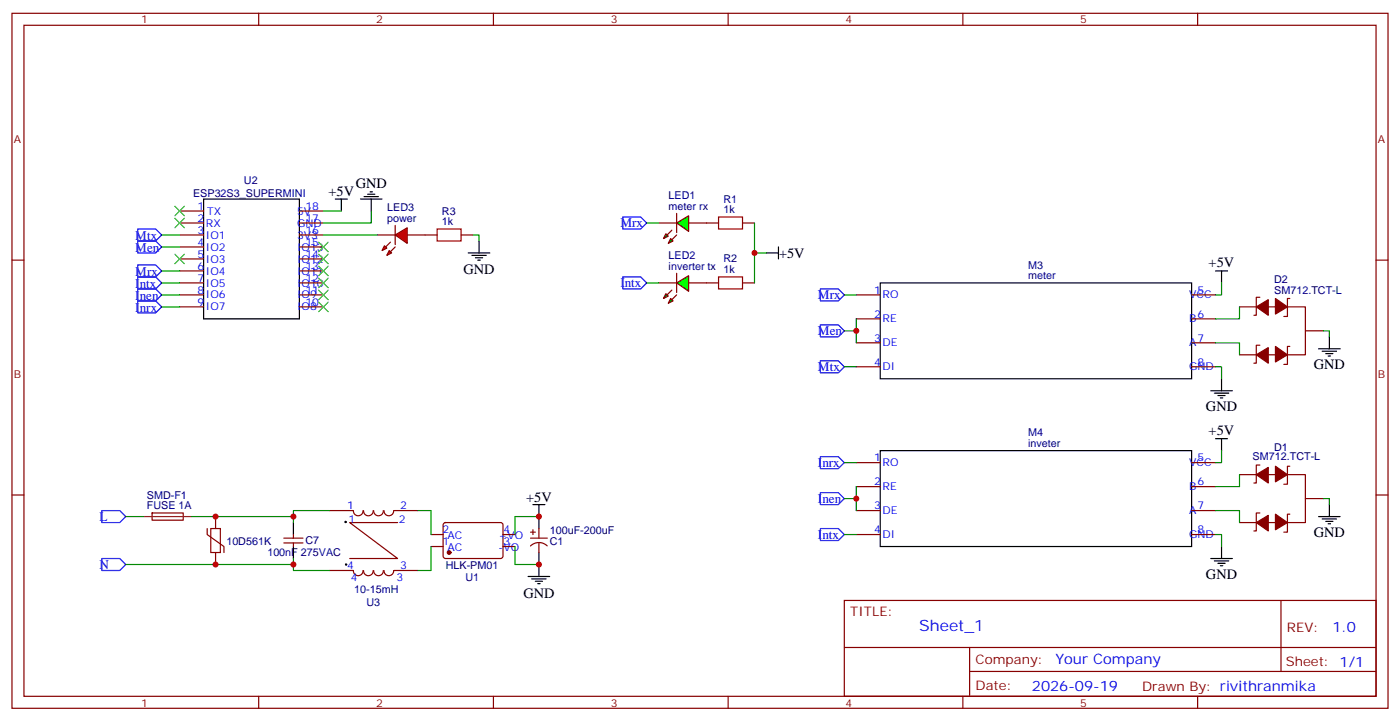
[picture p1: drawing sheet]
<svg xmlns="http://www.w3.org/2000/svg" width="412mm" height="212mm" viewBox="0 0 412 212" stroke-linecap="round" stroke-linejoin="round" font-family="sans-serif">
<g fill="none" stroke="#870000" stroke-width=".35">
<path d="M3.5 3.9h405.4v204.6h-405.4zM7.1 7.4h398.2v197.6h-398.2zM76.2 3.9v3.5M145.3 3.9v3.5M214.5 3.9v3.5M283.6 3.9v3.5M352.8 3.9v3.5M3.5 76.6h3.6M52.9 62.1h7.1M52.9 65.7h7.1M52.9 69.2h7.1M52.9 72.7h7.1"/>
<path d="M52.9 76.2h7.1M52.9 79.8h7.1M88.2 62.1h7M88.2 65.7h7M88.2 69.2h7M88.2 72.7h7M88.2 76.2h7M88.2 79.8h7M194 65.7h5.3M202.8 65.7h5.3M405.3 76.6h3.6M52.9 83.3h7.1"/>
<path d="M52.9 86.8h7.1M52.9 90.3h7.1M88.2 83.3h7M88.2 86.8h7M88.2 90.3h7M3.5 145.7h3.6M405.3 145.7h3.6M248.7 176.8h156.6v28.2h-156.6zM377.3 176.8v20.9M248.7 190.6h156.5M285.6 197.7h119.6M285.6 190.6v14.1"/>
<path d="M76.2 205v3.5M145.3 205v3.5M214.5 205v3.5M283.6 205v3.5M352.8 205v3.5"/>
</g>
<path d="M60 58.6h28.2v35.3h-28.2z" fill="none" stroke="#000" stroke-width=".35"/>
<g fill="#0f0" stroke="#870000" stroke-width=".35">
<path d="M196.1 68.8l.7 .7-1.4 .7z"/>
<path d="M197.6 70.2l.7 .7-1.5 .7z"/>
</g>
<g fill="#870000" stroke="#870000" stroke-width=".35">
<path d="M197.9 67.8l-1.4 1.4z"/>
<path d="M199.3 69.2l-1.4 1.4z"/>
</g>
<path d="M199.3 62.8v5.7z" fill="#f00" stroke="#870000" stroke-width=".35"/>
<path d="M199.3 65.7l3.5-2.2v4.6z" fill="#0f0" stroke="#870000" stroke-width=".35"/>
<path d="M194 83.3h5.3M202.8 83.3h5.3" fill="none" stroke="#870000" stroke-width=".35"/>
<g fill="#0f0" stroke="#870000" stroke-width=".35">
<path d="M196.1 86.5l.7 .7-1.4 .7z"/>
<path d="M197.6 87.9l.7 .7-1.5 .7z"/>
</g>
<g fill="#870000" stroke="#870000" stroke-width=".35">
<path d="M197.9 85.4l-1.4 1.4z"/>
<path d="M197.9 88.2l1.4-1.4z"/>
</g>
<path d="M199.3 80.5v5.6z" fill="#f00" stroke="#870000" stroke-width=".35"/>
<path d="M199.3 83.3l3.5-2.1v4.6z" fill="#0f0" stroke="#870000" stroke-width=".35"/>
<g fill="#f00" stroke="#870000" stroke-width=".35">
<path d="M116.4 69.2l3.5-2.1v4.5z"/>
<path d="M116.4 66.4v5.6z"/>
</g>
<g fill="#870000" stroke="#870000" stroke-width=".35">
<path d="M116.4 72.7l-1.4 1.4z"/>
<path d="M115 71.3l-1.4 1.4z"/>
</g>
<g fill="#f00" stroke="#870000" stroke-width=".35">
<path d="M114.7 73.8l.7 .7-1.5 .7z"/>
<path d="M113.2 72.4l.7 .7-1.4 .7z"/>
</g>
<g fill="none" stroke="#870000" stroke-width=".35">
<path d="M111.1 69.2h5.3M119.9 69.2h8.9M135.8 69.2h3.5M208.1 65.7h3.6M218.7 65.7h3.5M208.1 83.3h3.6M218.7 83.3h3.5M252.2 86.8h7.1M252.2 93.9h7.1M351 86.8h7.1M351 93.9h7.1M365.1 90.3h5.3"/>
<path d="M371.1 87.5h-1v5.3h-.7M373.6 90.3h2.1M379.2 90.3h5.3v14.2h-5.3M379.9 87.9h-.7v5.3h-1M384.5 97.4h5.3M252.2 100.9h7.1M252.2 108h7.1M351 100.9h7.1M351 108h7.1M365.1 104.5h5.3M371.1 101.6h-1v5.3h-.7M373.6 104.5h2.1"/>
<path d="M379.9 102h-.7v5.3h-1M252.2 136.2h7.1M351 136.2h7.1M365.1 139.7h5.3M371.1 136.9h-1v5.3h-.7M373.6 139.7h2.1M379.2 139.7h5.3v14.1h-5.3M379.9 137.3h-.7v5.3h-1M44.8 151h9.1l.1 2.1h-9.2zM61 155.6v1.8l5 3.5v1.8M63.5 152.1v3.5M83.6 159.8h5.7"/>
<path d="M83.6 158.4h5.7M86.4 157.4v1M86.4 159.8v1.1M97 150.3h7.1M106.9 150.3a1.41 1.41 0 0 1-1.4 1.5 1.41 1.41 0 0 1-1.4-1.5M109.9 150.3a1.41 1.41 0 0 1-1.4 1.5 1.41 1.41 0 0 1-1.4-1.5M112.9 150.3a1.41 1.41 0 0 1-1.4 1.6 1.41 1.41 0 0 1-1.4-1.6M115.9 150.3a1.41 1.41 0 0 1-1.4 1.5 1.41 1.41 0 0 1-1.4-1.5M116.1 150.3h7M117.1 153.8h-14.1l14.1 10.6h-14.1M127 157.4h3.5M130.8 154.1l.4-.3 16.5 .1 .5 .7-.1 9.4-.6 .4h-16.5l-.5-.7v-9.1z"/>
<path d="M148.2 157.4h3.5M156.3 158.4h4.9M156.3 156.7h1.4M157 156v1.4M158.7 155.6v2.8M158.7 159.8v2.9M252.2 157.4h7.1M252.2 143.3h7.1M252.2 150.3h7.1M351 157.4h7.1M351 143.3h7.1M351 150.3h7.1"/>
<path d="M365.1 153.8h5.3M371.1 151h-1v5.3h-.7M373.6 153.8h2.1M379.9 151.4h-.7v5.3h-1M384.5 146.8h5.3M63.5 162.7v3.5M97 168h7.1M106.9 168a1.41 1.41 0 0 1-1.4 1.5 1.41 1.41 0 0 1-1.4-1.5M109.9 168a1.41 1.41 0 0 1-1.4 1.5 1.41 1.41 0 0 1-1.4-1.5M112.9 168a1.41 1.41 0 0 1-1.4 1.5 1.41 1.41 0 0 1-1.4-1.5M115.9 168a1.41 1.41 0 0 1-1.4 1.5 1.41 1.41 0 0 1-1.4-1.5M116.1 168h7"/>
<path d="M127 160.9h3.5M148.2 160.9h3.5M161.2 160.7a3.5 3.5 0 0 0-4.9 0"/>
</g>
<g fill="#870000" stroke="#870000" stroke-width=".35">
<path d="M375.7 137.3l3.5 2.4-3.5 2.2z"/>
<path d="M370.1 139.7l3.5-2.1v4.6z"/>
<path d="M375.7 151.4l3.5 2.4-3.5 2.2z"/>
<path d="M370.1 153.8l3.5-2.1v4.6z"/>
<path d="M375.7 87.9l3.5 2.4-3.5 2.2z"/>
<path d="M370.1 90.3l3.5-2.1v4.6z"/>
<path d="M375.7 102l3.5 2.5-3.5 2.1z"/>
<path d="M370.1 104.5l3.5-2.2v4.6z"/>
<circle cx="132.3" cy="162.7" r=".53"/>
</g>
<path d="M128.8 67.4h7v3.5h-7zM211.7 63.9h7v3.5h-7zM211.7 81.5h7v3.6h-7zM62.1 155.6h2.8v7.1h-2.8z" fill="none" stroke="#a10000" stroke-width=".35"/>
<g fill="none" stroke="#000" stroke-width=".35">
<path d="M98.8 58.6h3.5M100.5 58.6v3.5M106.2 58.6h6.3M107.2 57.9h4.3M108.3 57.2h2.1M109 56.5h.7M109.4 58.6v3.5M137.9 74.5h6.4M139 75.2h4.2M140.1 75.9h2.1M140.8 76.6h.7M141.1 70.9v3.6"/>
<path d="M225.8 74.5h3.5M229.3 72.7v3.5M358.1 79.8h3.5M359.8 79.8v3.5M259.3 83.3h91.7v28.2h-91.7zM391.6 99.2v3.5M356.7 115h6.3M357.7 115.7h4.2M358.8 116.5h2.1M359.5 117.2h.7M359.8 111.5v3.5M388.4 102.7h6.4"/>
<path d="M389.5 103.4h4.2M390.5 104.1h2.1M391.2 104.8h.7M259.3 132.7h91.7v28.2h-91.7zM358.1 129.2h3.5M359.8 129.2v3.5M86.4 153.8v3.6M157 148.6h3.5M158.7 148.6v7M388.4 152.1h6.4M389.5 152.8h4.2M390.5 153.5h2.1"/>
<path d="M391.2 154.2h.7M391.6 148.6v3.5M86.4 160.9v3.5M155.6 169.7h6.3M156.6 170.4h4.3M157.7 171.1h2.1M158.4 171.8h.7M158.7 162.7v7M356.7 164.4h6.3M357.7 165.1h4.2M358.8 165.8h2.1M359.5 166.5h.7"/>
<path d="M359.8 160.9v3.5"/>
<circle cx="101.8" cy="153.7" r=".18"/>
<circle cx="102" cy="166.2" r=".18"/>
</g>
<g fill="none" stroke="#00f" stroke-width=".35">
<path d="M40.6 78h5.3l1.7 1.8-1.7 1.7h-5.3zM40.6 67.4h5.3l1.7 1.8-1.7 1.7h-5.3zM40.6 70.9h5.3l1.7 1.8-1.7 1.8h-5.3zM183.4 63.9h5.3l1.8 1.8-1.8 1.7h-5.3zM40.6 81.5h5.3l1.7 1.8-1.7 1.8h-5.3zM40.6 85.1h5.3l1.7 1.7-1.7 1.8h-5.3zM40.6 88.6h5.3l1.7 1.7-1.7 1.8h-5.3zM183.4 81.5h5.3l1.8 1.8-1.8 1.8h-5.3zM241.7 85.1h5.2l1.8 1.7-1.8 1.8h-5.2zM241.7 95.6h5.2l1.8 1.8-1.8 1.8h-5.2zM241.7 106.2h5.2l1.8 1.8-1.8 1.7h-5.2zM241.7 134.4h5.2l1.8 1.8-1.8 1.8h-5.2z"/>
<path d="M30 150.3h5.3l1.7 1.8-1.7 1.7h-5.3zM241.7 145h5.2l1.8 1.8-1.8 1.8h-5.2zM241.7 155.6h5.2l1.8 1.8-1.8 1.7h-5.2zM30 164.4h5.3l1.7 1.8-1.7 1.8h-5.3z"/>
</g>
<path d="M42.3 152.1h14.1" fill="none" stroke="#8c2424" stroke-width=".35"/>
<g fill="none" stroke="#008700" stroke-width=".35">
<path d="M47.6 69.2h5.3M47.6 79.8h5.3M47.6 72.7h5.3M95.2 62.1h5.3M95.2 69.2h15.9M109.4 62.1v3.6h-14.2M139.3 69.2h1.8v1.7M190.5 65.7h3.5M222.2 65.7v17.6M222.2 74.5h3.6M47.6 86.8h5.3M47.6 83.3h5.3"/>
<path d="M47.6 90.3h5.3M190.5 83.3h3.5M248.7 86.8h3.5M248.7 97.4h3.5M252.2 93.9v7M359.8 83.3v3.5h-1.7M365.1 90.3v3.6h-7M389.8 97.4h1.8v1.8M248.7 108h3.5M358.1 108h1.7v3.5M358.1 100.9h7v3.6M248.7 136.2h3.5"/>
<path d="M359.8 132.7v3.5h-1.7M365.1 139.7v3.6h-7M37 152.1h5.3M56.4 152.1h30v1.7M97 150.3h-10.6v1.8M123.1 150.3h3.9v7.1M158.7 152.1h-7v5.3M248.7 146.8h3.5M248.7 157.4h3.5M252.2 143.3v7M358.1 157.4h1.7v3.5M358.1 150.3h7v3.5"/>
<path d="M389.8 146.8h1.8v1.8M86.4 164.4v1.8h-49.4M86.4 166.2v1.8h10.6M127 160.9v7.1h-3.9M151.7 160.9v5.3h7"/>
</g>
<g fill="none" stroke="#3c3" stroke-width=".35">
<path d="M51.5 60.7l2.8 2.8M51.5 64.2l2.8 2.9M51.5 74.8l2.8 2.8M54.3 60.7l-2.8 2.8M54.3 64.2l-2.8 2.9M54.3 74.8l-2.8 2.8M93.8 71.3l2.9 2.8M93.8 74.8l2.9 2.8M93.8 78.4l2.9 2.8M96.7 71.3l-2.9 2.8M96.7 74.8l-2.9 2.8M96.7 78.4l-2.9 2.8"/>
<path d="M93.8 81.9l2.9 2.8M93.8 85.4l2.9 2.8M93.8 88.9l2.9 2.9M96.7 81.9l-2.9 2.8M96.7 85.4l-2.9 2.8M96.7 88.9l-2.9 2.9"/>
</g>
<g fill="#c00">
<circle cx="158.8" cy="166.2" r=".88"/>
<circle cx="86.4" cy="152.1" r=".88"/>
<circle cx="86.4" cy="166.2" r=".88"/>
<circle cx="63.5" cy="166.2" r=".88"/>
<circle cx="63.5" cy="152.1" r=".88"/>
<circle cx="158.8" cy="152.1" r=".88"/>
<circle cx="252.2" cy="97.4" r=".88"/>
<circle cx="252.2" cy="146.8" r=".88"/>
<circle cx="222.3" cy="74.5" r=".88"/>
</g>
<text font-size="4.6" fill="#00f" x="270.8" y="185.8">Sheet_1</text>
<g font-size="4.2">
<text x="96.7" y="57.6">+5V</text>
<text x="104.8" y="55.4">GND</text>
<text x="229.5" y="76">+5V</text>
<text x="136.5" y="80.5">GND</text>
<text x="356" y="78.7">+5V</text>
<text x="387" y="108.8">GND</text>
<text x="355.2" y="121.1">GND</text>
<text x="356" y="128.1">+5V</text>
<text x="155" y="147.8">+5V</text>
<text x="387" y="158.1">GND</text>
<text x="355.2" y="170.5">GND</text>
<text x="154.2" y="176.1">GND</text>
</g>
<g font-size="4.2" fill="#00f">
<text x="392.5" y="186">1.0</text>
<text x="310.9" y="195.6">Your Company</text>
<text x="304" y="203.4">2026-09-19</text>
</g>
<g font-size="3.9" fill="#00f">
<text x="39.9" y="70.8">Mtx</text>
<text x="182.7" y="66.9">Mrx</text>
<text x="39.9" y="74.3">Men</text>
<text x="39.9" y="81.3">Mrx</text>
<text x="39.9" y="84.8">Intx</text>
<text x="39.9" y="88.4">Inen</text>
<text x="182.7" y="84.6">Intx</text>
<text x="240.9" y="88.1">Mrx</text>
<text x="39.9" y="91.9">Inrx</text>
<text x="240.9" y="98.7">Men</text>
<text x="240.9" y="109.2">Mtx</text>
<text x="240.9" y="137.5">Inrx</text>
<text x="240.9" y="148.1">Inen</text>
<text x="29.3" y="153.4">L</text>
<text x="240.9" y="158.6">Intx</text>
<text x="29.3" y="167.5">N</text>
</g>
<g font-size="3.9" fill="#800">
<text x="250.5" y="181.4">TITLE:</text>
<text x="379.1" y="186">REV:</text>
<text x="287.4" y="195.6">Company:</text>
<text x="378.7" y="196.2">Sheet: 1/1</text>
<text x="287.4" y="203.2">Date:</text>
<text x="336.4" y="203.3">Drawn By: rivithranmika</text>
</g>
<g font-size="3.2" fill="#800">
<text x="41.6" y="6.9">1</text>
<text x="110.8" y="6.9">2</text>
<text x="179.9" y="6.9">3</text>
<text x="249.1" y="6.9">4</text>
<text x="318.2" y="6.9">5</text>
<text x="4.1" y="42">A</text>
<text x="405.9" y="42">A</text>
<text x="4.1" y="111.2">B</text>
<text x="405.9" y="111.2">B</text>
<text x="41.6" y="208">1</text>
<text x="110.8" y="208">2</text>
<text x="179.9" y="208">3</text>
<text x="249.1" y="208">4</text>
<text x="318.2" y="208">5</text>
</g>
<g font-size="3.2" fill="#000080">
<text x="56.9" y="58">ESP32S3_SUPERMINI</text>
<text x="71.9" y="54.1">U2</text>
<text x="197" y="58.6">LED1</text>
<text x="213.1" y="59.6">R1</text>
<text x="114.1" y="65.3">power</text>
<text x="114.1" y="62.1">LED3</text>
<text x="130.2" y="63.2">R3</text>
<text x="197" y="61.8">meter rx</text>
<text x="213.1" y="62.8">1k</text>
<text x="130.2" y="66.4">1k</text>
<text x="197" y="76.2">LED2</text>
<text x="213.1" y="77.3">R2</text>
<text x="197" y="79.4">inverter tx</text>
<text x="213.1" y="80.5">1k</text>
<text x="302.9" y="82.2">meter</text>
<text x="302.9" y="79.1">M3</text>
<text x="375.3" y="83.2">D2</text>
<text x="375.3" y="86.5">SM712.TCT-L</text>
<text x="302.9" y="131.6">inveter</text>
<text x="302.9" y="128.5">M4</text>
<text x="369" y="135.6">SM712.TCT-L</text>
<text x="375.3" y="132.6">D1</text>
<text x="43.3" y="150">FUSE 1A</text>
<text x="43.3" y="146.8">SMD-F1</text>
<text x="66.7" y="160.4">10D561K</text>
<text x="90" y="160.3">C7</text>
<text x="161.9" y="157.3">100uF-200uF</text>
<text x="161.9" y="160.5">C1</text>
<text x="78.8" y="163.8">100nF 275VAC</text>
<text x="131.3" y="167.5">HLK-PM01</text>
<text x="137.1" y="170.9">U1</text>
<text x="104.4" y="174.6">10-15mH</text>
<text x="108" y="178.4">U3</text>
</g>
<g font-size="3.2" fill="#00f">
<text x="58.2" y="65.3">2</text>
<text x="58.2" y="61.8">1</text>
<text x="61" y="63.2">TX</text>
<text x="87.5" y="63.2">5V</text>
<text x="90" y="61.8">18</text>
<text x="90" y="65.3">17</text>
<text x="58.2" y="68.8">3</text>
<text x="60.7" y="70.2">IO1</text>
<text x="60.7" y="66.7">RX</text>
<text x="87.5" y="66.7">GND</text>
<text x="87.5" y="70.2">3V3</text>
<text x="90" y="68.8">16</text>
<text x="58.2" y="75.9">5</text>
<text x="58.2" y="72.4">4</text>
<text x="60.7" y="77.3">IO3</text>
<text x="60.7" y="73.8">IO2</text>
<text x="87.5" y="73.8">IO13</text>
<text x="87.5" y="77.3">IO12</text>
<text x="90" y="72.4">15</text>
<text x="90" y="75.9">14</text>
<text x="58.2" y="82.9">7</text>
<text x="58.2" y="79.4">6</text>
<text x="60.7" y="80.8">IO4</text>
<text x="87.5" y="80.8">IO11</text>
<text x="90" y="79.4">13</text>
<text x="90" y="82.9">12</text>
<text x="58.2" y="90">9</text>
<text x="58.2" y="86.5">8</text>
<text x="60.7" y="87.9">IO6</text>
<text x="60.7" y="84.3">IO5</text>
<text x="87.5" y="84.3">IO10</text>
<text x="87.5" y="87.9">IO9</text>
<text x="90" y="86.5">11</text>
<text x="90" y="90">10</text>
<text x="257.5" y="86.5">1</text>
<text x="260" y="87.9">RO</text>
<text x="350.3" y="87.9">VCC</text>
<text x="352.8" y="86.5">5</text>
<text x="60.7" y="91.4">IO7</text>
<text x="87.5" y="91.4">IO8</text>
<text x="257.5" y="93.5">2</text>
<text x="260" y="94.9">RE</text>
<text x="350.3" y="94.9">B</text>
<text x="352.8" y="93.5">6</text>
<text x="257.5" y="100.6">3</text>
<text x="260" y="102">DE</text>
<text x="350.3" y="102">A</text>
<text x="352.8" y="100.6">7</text>
<text x="257.5" y="107.6">4</text>
<text x="352.8" y="107.6">8</text>
<text x="260" y="109">DI</text>
<text x="350.3" y="109">GND</text>
<text x="257.5" y="135.9">1</text>
<text x="260" y="137.3">RO</text>
<text x="350.3" y="137.3">VCC</text>
<text x="352.8" y="135.9">5</text>
<text x="257.5" y="142.9">2</text>
<text x="352.8" y="142.9">6</text>
<text x="102.3" y="150">1</text>
<text x="117.8" y="150">2</text>
<text x="257.5" y="150">3</text>
<text x="260" y="144.3">RE</text>
<text x="350.3" y="144.3">B</text>
<text x="352.8" y="150">7</text>
<text x="102.7" y="153.8">1</text>
<text x="117.5" y="153.8">2</text>
<text x="260" y="151.4">DE</text>
<text x="350.3" y="151.4">A</text>
<text x="130.4" y="160.5">1</text>
<text x="130.4" y="157">2</text>
<text x="131.8" y="158.8">AC</text>
<text x="146.9" y="158.8">+VO</text>
<text x="148.3" y="160.5">3</text>
<text x="148.3" y="157">4</text>
<text x="257.5" y="157">4</text>
<text x="260" y="158.4">DI</text>
<text x="350.3" y="158.4">GND</text>
<text x="352.8" y="157">8</text>
<text x="102.3" y="167.6">4</text>
<text x="117.8" y="167.6">3</text>
<text x="131.8" y="162.3">AC</text>
<text x="146.9" y="162.3">-VO</text>
<text x="103.4" y="171.1">4</text>
<text x="116.8" y="171.1">3</text>
</g>
</svg>
